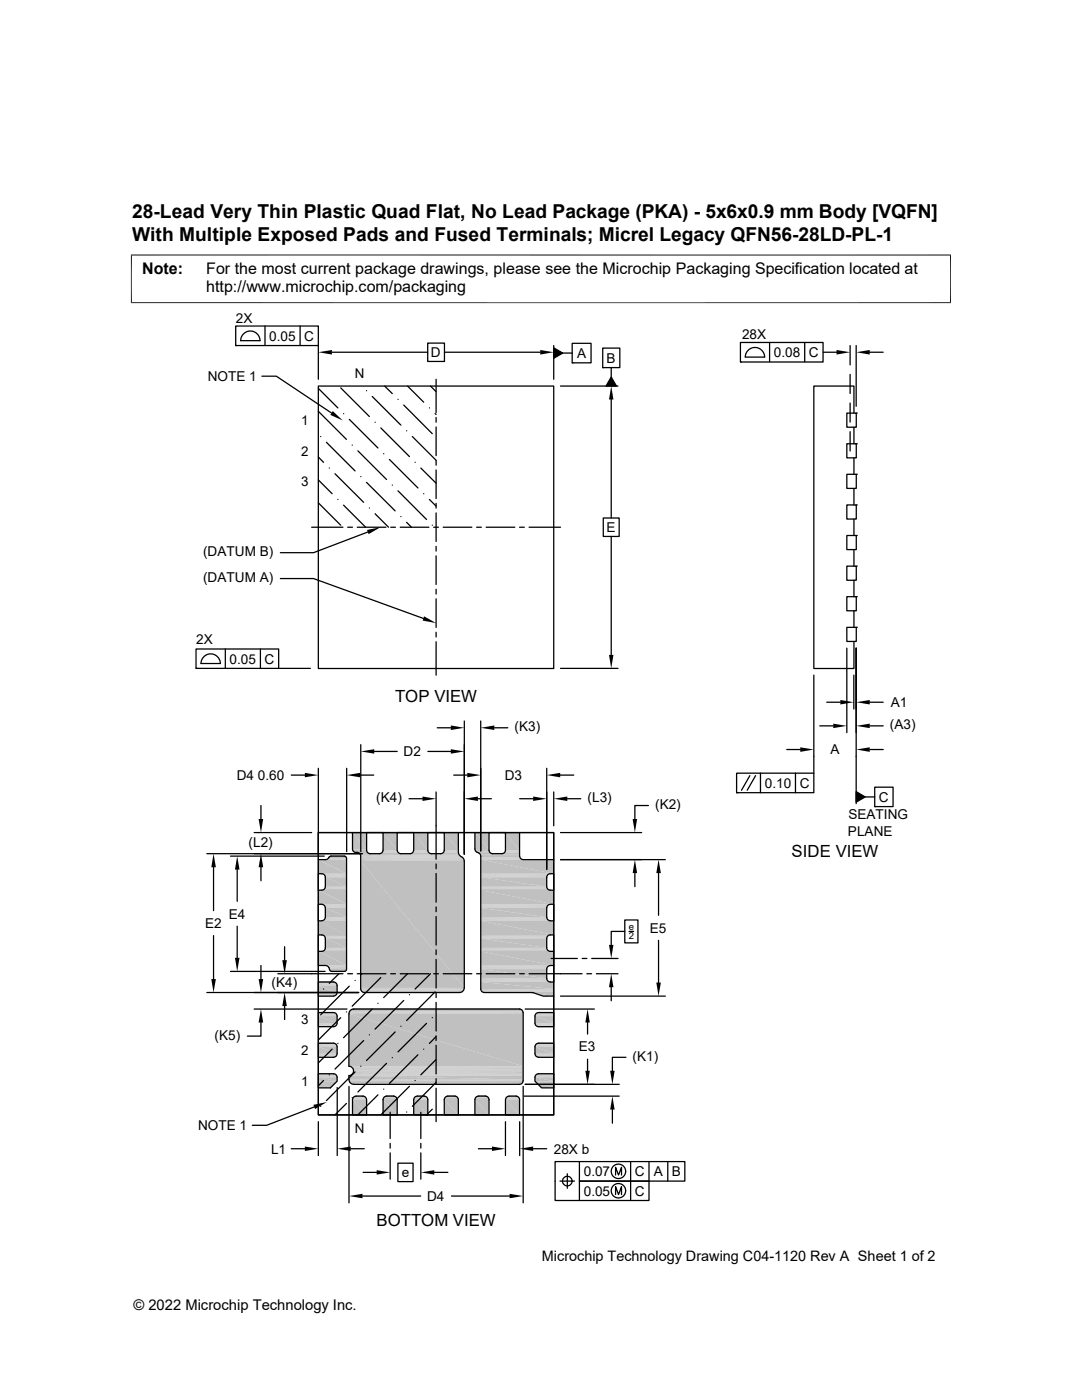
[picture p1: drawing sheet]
<svg xmlns="http://www.w3.org/2000/svg" width="216mm" height="279mm" viewBox="0 0 216 279" stroke-linecap="round" stroke-linejoin="round" font-family="sans-serif">
<g fill="none" stroke="#000" stroke-width=".25">
<path d="M63.5 77.5l3.9 3.9M63.5 77h47v56.4h-47zM68 77.4l5.7 5.7M73.1 78h.1M74.3 79.1l5.7 5.7M76.8 77l1.5 1.5M79.4 79.7h.1M81.3 77l3.2 3.3M85.9 77l1.1 1.2M63.5 82.1l5.6 5.6M63.5 91.2l1.1 1.1M63.5 95.8l2.8 2.7"/>
<path d="M64 87.1h.1M65.1 88.3l5.7 5.7M65.7 93.4h.1M66.8 94.6l5.8 5.6M67.4 99.7h.1M68.6 82.6h.1M69.7 83.7l5.7 5.7M70.3 88.8h.1M71.4 90l5.7 5.7M72 95.1h.1M73.1 96.3l5.7 5.7M74.8 84.3h.1"/>
<path d="M76 85.4l5.7 5.7M76.6 90.6h.1M77.7 91.7l5.7 5.7M78.3 96.8h.1M79.4 98l5.7 5.7M80.6 80.8l5.7 5.8M81.1 86h.1M82.3 87.1l4.7 4.8M82.8 92.3h.1M84 93.4l3 3M84.5 98.5h.1M85.7 81.4h.1"/>
<path d="M85.7 99.7l1.3 1.3M86.8 82.6l.2 .1M169 82.4h1.9v2.9h-1.9zM169 88.6h1.9v2.8h-1.9zM169 94.7h1.9v2.8h-1.9zM170.4 82.4v-5.4h-8v56.4h8v-5.4M170.4 85.3v3.3M170.4 91.4v3.3M170.4 97.5v3.3M170.9 82.4h.1M170.9 88.6h.1M170.9 94.7h.1"/>
<path d="M63.5 100.4l4.5 4.4M68.6 100.8l4.4 4.4M73.7 101.4h.1M74.8 102.5l2.7 2.7M80 103.1h.1M81.1 104.2l1 1M86.3 104.8h.1M169 100.8h1.9v2.8h-1.9zM169 106.9h1.9v2.8h-1.9zM169 113h1.9v2.8h-1.9zM169 119.1h1.9v2.8h-1.9zM170.4 103.6v3.3"/>
<path d="M170.4 109.7v3.3M170.4 115.8v3.3M170.9 100.8h.1M170.9 106.9h.1M170.9 113h.1M170.9 119.1h.1M169 125.2h1.9v2.8h-1.9zM170.4 121.9v3.3M170.9 125.2h.1"/>
</g>
<g fill="#c0c0c0">
<path d="M94.8 166.2l2.8 3.2h-2.8z"/>
<path d="M94.8 166.2h2.8v3.2z"/>
<path d="M70.3 166.2l2.9 3.2h-2.9z"/>
<path d="M70.3 166.2h2.9v3.2z"/>
</g>
<path d="M70.3 169.5h2.9M94.8 169.5h2.8M94.8 169.6h2.8" fill="none" stroke="#c0c0c0" stroke-width=".2"/>
<g fill="#c0c0c0">
<path d="M100.9 166.2l2.8 3.5h-2.8z"/>
<path d="M100.9 166.2h2.8v3.5z"/>
</g>
<path d="M94.8 169.7h2.8" fill="none" stroke="#c0c0c0" stroke-width=".2"/>
<g fill="#c0c0c0">
<path d="M88.6 166.2l2.9 3.5h-2.9z"/>
<path d="M88.6 166.2h2.9v3.5z"/>
<path d="M82.5 166.2l2.9 3.5h-2.9z"/>
<path d="M82.5 166.2h2.9v3.5z"/>
<path d="M76.4 166.2l2.8 3.5h-2.8z"/>
<path d="M76.4 166.2h2.8v3.5z"/>
</g>
<g fill="none" stroke="#c0c0c0" stroke-width=".2">
<path d="M70.3 169.6h2.9M70.4 169.7h2.8M70.4 169.8h2.8M70.4 169.9h2.8M70.5 169.9l2.7 .1M70.6 170l2.7 .1M70.8 170.1h2.5M76.3 170.1h3.1M76.3 170h3.1M76.4 169.9h2.9M76.4 169.8h2.9M76.4 169.7h2.9"/>
<path d="M82.4 170h3M82.5 169.9h2.9M82.5 169.7h2.9M88.5 170.1h3M88.5 170h3M88.6 169.9h2.9M88.6 169.7h2.9M94.8 169.7h2.8M94.8 169.8h2.8M94.9 169.9h2.7M95 170h2.6M95 170h2.7"/>
<path d="M95.1 170.1h2.6M95.2 170.1h2.5M100.8 170h2.9M100.8 169.9h2.9M100.9 169.7h2.8"/>
</g>
<g fill="#c0c0c0">
<path d="M70.9 170.1h.3z"/>
<path d="M70.9 170.1h.4z"/>
<path d="M70.9 170.1h.2z"/>
</g>
<path d="M76.3 170.1h3.1M82.4 170.1h3.1M100.7 170.1h3" fill="none" stroke="#c0c0c0" stroke-width=".2"/>
<path d="M71.3 170.1h2" fill="none" stroke="#c0c0c0" stroke-width=".2"/>
<path d="M70.9 170.1h.2z" fill="#c0c0c0"/>
<path d="M76.2 170.2h3.3M88.4 170.1h3.1M95.2 170.1h2.6" fill="none" stroke="#c0c0c0" stroke-width=".2"/>
<g fill="#c0c0c0">
<path d="M71.4 170.1l2 .1z"/>
<path d="M71.5 170.2h1.9z"/>
</g>
<path d="M76.2 170.2h3.3M82.3 170.2h3.3M95.4 170.2h2.4M100.6 170.2h3.1" fill="none" stroke="#c0c0c0" stroke-width=".2"/>
<path d="M71.5 170.2h1.9z" fill="#c0c0c0"/>
<path d="M76.1 170.2h3.5M88.3 170.3h3.2M88.3 170.2h3.2M95.5 170.2l2.4 .1" fill="none" stroke="#c0c0c0" stroke-width=".2"/>
<path d="M71.7 170.2l1.8 .1z" fill="#c0c0c0"/>
<path d="M76 170.3h3.7M76.1 170.3h3.5M82.2 170.3h3.5M88.2 170.3h3.3M95.6 170.3h2.4M100.5 170.3h3.2" fill="none" stroke="#c0c0c0" stroke-width=".2"/>
<path d="M71.7 170.3h1.9z" fill="#c0c0c0"/>
<path d="M95.7 170.3h2.3" fill="none" stroke="#c0c0c0" stroke-width=".2"/>
<path d="M71.8 170.3h1.8z" fill="#c0c0c0"/>
<path d="M75.9 170.3h3.9M76 170.3h3.7M82.1 170.3h3.7M88.1 170.3h3.4M95.7 170.3h2.4M100.4 170.3h3.3" fill="none" stroke="#c0c0c0" stroke-width=".2"/>
<path d="M71.8 170.3l1.9 .1z" fill="#c0c0c0"/>
<g fill="none" stroke="#c0c0c0" stroke-width=".2">
<path d="M65 171.5h4.2M65.1 171.5h4.1M65.2 171.5h4M65.3 171.4h3.9M65.4 171.3h3.8M65.5 171.3h3.7M65.6 171.2h3.6M65.6 171.1h3.5M65.7 171h3.4M65.7 171h3.3M68.9 170.9h-3M68.9 170.9h-3.1"/>
<path d="M71.8 170.4h2.1M71.8 170.4h19.7M71.9 170.5h19.7M71.9 170.6h19.7M71.9 170.6h19.8M72 170.7h19.7M72 170.7h19.8M72 170.8h19.8M72 170.8h19.9M72 170.9h20.1M72 171h20.2M72 171.1h20.3"/>
<path d="M72 171.2h20.4M72 171.3h20.5M72 171.4h20.6M72 171.6h20.6M72 171.7h20.6M75.7 170.4h4.3M81.8 170.4h4.3M87.9 170.4h3.6M95.7 170.4h2.6M95.7 170.4h8M95.8 170.5h7.9M95.8 170.6h7.9"/>
<path d="M95.9 170.7h7.8M95.9 170.8h7.8M95.9 170.9h7.8M95.9 171h7.8M95.9 171.1h7.9M95.9 171.2h7.9M95.9 171.3h8M95.9 171.4h8.1M95.9 171.5h8.4M95.9 171.5h8.5M100.2 170.4h3.5"/>
</g>
<g fill="#c0c0c0">
<path d="M95.9 171.6l14.6 2.8h-14.6z"/>
<path d="M95.9 171.6h14.6v2.8z"/>
<path d="M63.5 171.6l5.7 2.8h-5.7z"/>
<path d="M63.5 171.6h5.7v2.8z"/>
</g>
<g fill="none" stroke="#c0c0c0" stroke-width=".2">
<path d="M64.2 174.4h5M64.5 174.4h4.7M64.6 174.5h4.6M64.7 174.6h4.5M64.8 174.7h4.4M64.8 174.8h4.4M64.9 174.9h4.3M64.9 175h4.3M95.9 174.4h13.7M95.9 174.5h13.5M95.9 174.6h13.4M95.9 174.7h13.3"/>
<path d="M95.9 174.8h13.3M95.9 174.9h13.2M95.9 175h13.2M109.8 174.4h-13.9"/>
</g>
<g fill="#c0c0c0">
<path d="M95.9 175.1l13.2 1.9h-13.2z"/>
<path d="M95.9 175.1h13.2v1.9z"/>
<path d="M64.9 175.1l4.3 1.9h-4.3z"/>
<path d="M64.9 175.1h4.3v1.9z"/>
</g>
<g fill="none" stroke="#c0c0c0" stroke-width=".2">
<path d="M64.5 177.6h4.7M64.6 177.5h4.6M64.7 177.5h4.5M64.8 177.4h4.4M64.8 177.2h4.4M64.9 177.1h4.3M64.9 177h4.3M69.2 177.6l-5 .1M95.9 177h13.2M95.9 177.1h13.2M95.9 177.2h13.3M95.9 177.4h13.3"/>
<path d="M95.9 177.5h13.4M95.9 177.5h13.5M95.9 177.6h13.7M95.9 177.6l13.9 .1"/>
</g>
<g fill="#c0c0c0">
<path d="M95.9 177.7l14.6 2.8h-14.6z"/>
<path d="M95.9 177.7h14.6v2.8z"/>
<path d="M63.5 177.7l5.7 2.8h-5.7z"/>
<path d="M63.5 177.7h5.7v2.8z"/>
</g>
<g fill="none" stroke="#c0c0c0" stroke-width=".2">
<path d="M64.2 180.5h5M64.5 180.5h4.7M64.6 180.6h4.6M64.7 180.7h4.5M64.8 180.8h4.4M64.8 180.9h4.4M64.9 181h4.3M64.9 181.1h4.3M95.9 180.5h13.7M95.9 180.6h13.5M95.9 180.7h13.4M95.9 180.8h13.3"/>
<path d="M95.9 180.9h13.3M95.9 181h13.2M95.9 181.1h13.2M109.8 180.5h-13.9"/>
</g>
<g fill="#c0c0c0">
<path d="M95.9 181.2l13.2 1.8h-13.2z"/>
<path d="M95.9 181.2h13.2v1.8z"/>
<path d="M64.9 181.2l4.3 1.8h-4.3z"/>
<path d="M64.9 181.2h4.3v1.8z"/>
</g>
<g fill="none" stroke="#c0c0c0" stroke-width=".2">
<path d="M64.2 183.8h5M64.3 183.7h4.9M64.5 183.7h4.7M64.6 183.6h4.6M64.7 183.6h4.5M64.8 183.5h4.4M64.8 183.4h4.4M64.9 183.2h4.3M64.9 183.1h4.3M95.9 183.1h13.2M95.9 183.2h13.2M95.9 183.4h13.3"/>
<path d="M95.9 183.5h13.3M95.9 183.6h13.4M95.9 183.6h13.5M95.9 183.7h13.7M95.9 183.7h13.8M95.9 183.8h13.9"/>
</g>
<g fill="#c0c0c0">
<path d="M95.9 183.8l14.6 2.8h-14.6z"/>
<path d="M95.9 183.8h14.6v2.8z"/>
<path d="M63.5 183.8l5.7 2.8h-5.7z"/>
<path d="M63.5 183.8h5.7v2.8z"/>
</g>
<g fill="none" stroke="#c0c0c0" stroke-width=".2">
<path d="M64.2 186.6h5M64.3 186.6h4.9M64.5 186.6h4.7M64.6 186.7h4.6M64.7 186.8h4.5M64.8 186.9h4.4M64.8 187h4.4M64.9 187.1h4.3M64.9 187.2h4.3M95.9 186.6h13.9M95.9 186.6h13.8M95.9 186.6h13.7"/>
<path d="M95.9 186.7h13.5M95.9 186.8h13.4M95.9 186.9h13.3M95.9 187h13.3M95.9 187.1h13.2M95.9 187.2h13.2"/>
</g>
<g fill="#c0c0c0">
<path d="M95.9 187.3l13.2 1.9h-13.2z"/>
<path d="M95.9 187.3h13.2v1.9z"/>
<path d="M64.9 187.3l4.3 1.9h-4.3z"/>
<path d="M64.9 187.3h4.3v1.9z"/>
</g>
<g fill="none" stroke="#c0c0c0" stroke-width=".2">
<path d="M64.5 189.8h4.7M64.6 189.7h4.6M64.7 189.7h4.5M64.8 189.6h4.4M64.8 189.5h4.4M64.9 189.3h4.3M64.9 189.2h4.3M69.2 189.8l-5 .1M95.9 189.2h13.2M95.9 189.3h13.2M95.9 189.5h13.3M95.9 189.6h13.3"/>
<path d="M95.9 189.7h13.4M95.9 189.7h13.5M95.9 189.8h13.7M95.9 189.8l13.9 .1"/>
</g>
<g fill="#c0c0c0">
<path d="M95.9 189.9l14.6 2.8h-14.6z"/>
<path d="M95.9 189.9h14.6v2.8z"/>
<path d="M63.5 189.9l5.7 2.8h-5.7z"/>
<path d="M63.5 189.9h5.7v2.8z"/>
</g>
<g fill="none" stroke="#c0c0c0" stroke-width=".2">
<path d="M65 192.7h4.2M65.2 192.8h4M65.3 192.8h3.9M65.4 192.9h3.8M65.5 193h3.7M65.7 193.3h3.5M65.7 193.4h3.5M65.7 193.5h3.5M65.8 193.5h3.3M65.8 193.6h3.3M65.8 193.7h3.2M65.9 193.8h3.1"/>
<path d="M66 193.8h2.9M69.1 193.6l-3.3 .1M95.9 192.8h13.7M95.9 192.8h13.5M95.9 192.9h13.4M95.9 193h13.3M95.9 193.1h13.3M95.9 193.2h13.2M95.9 193.3h13.2M109.8 192.7h-13.9"/>
</g>
<path d="M65.6 193.2h3.6" fill="none" stroke="#c0c0c0" stroke-width=".21"/>
<g fill="#c0c0c0">
<path d="M95.9 193.4l13.2 1.9h-13.2z"/>
<path d="M95.9 193.4h13.2v1.9z"/>
</g>
<g fill="none" stroke="#c0c0c0" stroke-width=".2">
<path d="M63.5 196h3.3M63.5 196h3.4M63.5 196.1h3.5M63.5 196.2h3.6M63.5 196.3h3.7M63.5 196.4h3.7M63.5 196.5h3.8M63.5 196.6h3.8M95.9 195.3h13.2M95.9 195.5h13.2M95.9 195.6h13.3M95.9 195.7h13.3"/>
<path d="M95.9 195.8h13.4M95.9 195.8h13.5M95.9 195.9h13.7M95.9 196h13.8M95.9 196h13.9"/>
</g>
<g fill="#c0c0c0">
<path d="M72 171.8l20.6 25.3h-20.6z"/>
<path d="M72 171.8h20.6v25.3z"/>
</g>
<path d="M72 197.2h20.6" fill="none" stroke="#c0c0c0" stroke-width=".2"/>
<g fill="#c0c0c0">
<path d="M95.9 196l14.6 1.4h-14.6z"/>
<path d="M95.9 196h14.6v1.4z"/>
</g>
<g fill="none" stroke="#c0c0c0" stroke-width=".2">
<path d="M72 197.3h20.6M72 197.4h20.6M72 197.5h20.6M72 197.6h20.6M72 197.6h20.5M72 197.7h20.5M72.1 197.8h20.3M72.2 197.9h20.1M72.5 198.1h19.4M92 198l-19.6 .1M92.2 198h-19.9M95.9 197.4h14.6"/>
<path d="M95.9 197.6h14.6M96 197.7h14.5M96 197.8h14.5M96.1 197.9h14.4M96.2 198h14.3M96.3 198h14.2M96.4 198.1h14.1M96.5 198.1h14"/>
</g>
<g fill="#c0c0c0">
<path d="M63.5 196.7l3.8 1.4h-3.8z"/>
<path d="M63.5 196.7h3.8v1.4z"/>
</g>
<path d="M63.5 198.1h3.8M63.5 198.3h3.8M63.5 198.4h3.7M63.5 198.5h3.7M63.5 198.6h3.6M63.5 198.7h3.5M63.5 198.7h3.4M63.5 198.8h3.3" fill="none" stroke="#c0c0c0" stroke-width=".2"/>
<g fill="#c0c0c0">
<path d="M106.3 198.1l4.2 .7h-2.1z"/>
<path d="M106.3 198.1h4.2v.7z"/>
</g>
<g fill="none" stroke="#c0c0c0" stroke-width=".2">
<path d="M63.5 198.8h3.2M63.5 202.1h3.2M63.5 202.1h3.3M63.5 202.2h3.5M63.5 202.2h3.6M63.5 202.3h3.7M63.5 202.5h3.7M63.5 202.6h3.8M63.5 202.7h3.8M69.6 202.2h34.8M69.6 202.1h34.8M69.7 202h34.7"/>
<path d="M69.7 201.9h34.7M69.7 201.8h34.7M69.8 201.8h34.5M69.8 201.7h34.5M69.9 201.6h34.4M70 201.6h34.2M70 201.5h34.2M70.1 201.5h34M70.3 201.4h33.6M106.7 202.7h3.8M106.7 202.6h3.8M106.8 202.5h3.7"/>
<path d="M106.8 202.3h3.7M106.9 202.2h3.6M107 202.2h3.5M107.2 202.1h3.3M107.3 202.1h3.2"/>
</g>
<g fill="#c0c0c0">
<path d="M106.7 202.8l3.8 1.4h-3.8z"/>
<path d="M106.7 202.8h3.8v1.4z"/>
<path d="M63.5 202.8l3.8 1.4h-3.8z"/>
<path d="M63.5 202.8h3.8v1.4z"/>
</g>
<g fill="none" stroke="#c0c0c0" stroke-width=".2">
<path d="M63.5 204.3h3.8M63.5 204.4h3.8M63.5 204.5h3.7M63.5 204.6h3.7M63.5 204.7h3.6M63.5 204.8h3.5M63.5 204.8h3.4M63.5 208.2h3.3M63.5 208.3h3.5M63.5 208.3h3.6M63.5 208.4h3.7M63.5 208.6h3.7"/>
<path d="M63.5 208.7h3.8M63.5 208.8h3.8M66.8 204.9h-3.3M106.7 204.3h3.8M106.7 204.4h3.8M106.7 208.8h3.8M106.7 208.7h3.8M106.8 208.6h3.7M106.8 204.5h3.7M106.8 208.4h3.7M106.8 204.6h3.7M106.9 204.7h3.6"/>
<path d="M106.9 208.3h3.6M107 208.3h3.5M107 204.8h3.5M107.2 204.9h3.3M107.2 208.2h3.3"/>
</g>
<g fill="#c0c0c0">
<path d="M106.7 208.9l3.8 1.4h-3.8z"/>
<path d="M106.7 208.9h3.8v1.4z"/>
<path d="M63.5 208.9l3.8 1.4h-3.8z"/>
<path d="M63.5 208.9h3.8v1.4z"/>
</g>
<g fill="none" stroke="#c0c0c0" stroke-width=".2">
<path d="M63.5 210.4h3.8M63.5 210.5h3.8M63.5 210.6h3.7M63.5 210.7h3.7M63.5 210.8h3.6M63.5 210.9h3.5M63.5 210.9h3.4M63.5 211h3.3M63.5 211h3.2M106.7 210.4h3.8M106.7 210.5h3.8M106.8 210.6h3.7"/>
<path d="M106.8 210.7h3.7M106.9 210.8h3.6M107 210.9h3.5M107.1 210.9h3.4M107.2 211h3.3M107.3 211h3.2"/>
</g>
<g fill="#c0c0c0">
<path d="M69.6 202.3l34.8 10.5h-34.8z"/>
<path d="M69.6 202.3h34.8v10.5z"/>
</g>
<g fill="none" stroke="#c0c0c0" stroke-width=".2">
<path d="M63.5 214.3h3.2M63.5 214.3h3.3M63.5 214.4h3.5M63.5 214.5h3.6M63.5 214.6h3.7M63.5 214.7h3.7M63.5 214.8h3.8M63.5 214.9h3.8M69.6 212.8h34.8M70 214.6h34.4M70 212.9h34.4M70.1 213h34.3"/>
<path d="M70.1 214.5h34.3M70.3 213.1h34.1M70.3 214.4h34.1M70.4 213.2h34M70.4 214.2h34M70.5 214.1h33.9M70.5 213.4h33.9M70.5 213.9h33.9M70.5 213.6h33.9M70.6 213.7h33.8M104.4 214.6l-34.8 .1M106.7 214.9h3.8"/>
<path d="M106.7 214.8h3.8M106.8 214.7h3.7M106.8 214.6h3.7M106.9 214.5h3.6M107 214.4h3.5M107.2 214.3h3.3M107.3 214.3h3.2"/>
</g>
<g fill="#c0c0c0">
<path d="M69.6 214.7l34.8 .8h-34.8z"/>
<path d="M69.6 214.7h34.8v.8z"/>
</g>
<path d="M69.6 215.5h34.8M69.6 215.7h34.8" fill="none" stroke="#c0c0c0" stroke-width=".2"/>
<g fill="#c0c0c0">
<path d="M106.7 215l3.8 .8h-3.8z"/>
<path d="M106.7 215h3.8v.8z"/>
<path d="M63.5 215l3.8 .8h-3.8z"/>
<path d="M63.5 215h3.8v.8z"/>
</g>
<path d="M69.7 215.8h34.7M69.7 215.9h34.7M69.7 216h34.7M69.8 216.1h34.5M69.9 216.2h34.3M70 216.2h34.2M70 216.3h34.1M70.1 216.3h34M70.3 216.4h33.6" fill="none" stroke="#c0c0c0" stroke-width=".2"/>
<g fill="#c0c0c0">
<path d="M106.7 215.8l3.8 1.3h-2.4z"/>
<path d="M106.7 215.8h3.8v1.3z"/>
<path d="M63.5 215.8l2.4 1.3h-2.4z"/>
<path d="M63.5 215.8h3.8l-1.4 1.3z"/>
<path d="M101.5 218.8h1.6z"/>
<path d="M101.6 218.8h1.5z"/>
<path d="M95.4 218.8h1.6z"/>
<path d="M95.5 218.8h1.5z"/>
<path d="M89.2 218.8h1.7z"/>
<path d="M89.3 218.8h1.6z"/>
<path d="M83.1 218.8h1.7z"/>
<path d="M83.2 218.8h1.6z"/>
<path d="M77 218.8h1.7z"/>
<path d="M77.1 218.8h1.6z"/>
<path d="M70.9 218.8h1.7z"/>
<path d="M71 218.8h1.6z"/>
<path d="M95.3 218.8h1.7z"/>
<path d="M101.3 218.8h1.9z"/>
<path d="M101.5 218.8h1.7z"/>
<path d="M95.2 218.8h1.9z"/>
<path d="M95.3 218.8h1.8z"/>
<path d="M89.1 218.8h1.9z"/>
<path d="M89.2 218.8h1.8z"/>
<path d="M83 218.8h1.9z"/>
<path d="M83.1 218.8h1.8z"/>
<path d="M76.9 218.8h1.9z"/>
<path d="M77 218.8h1.8z"/>
<path d="M70.8 218.8h1.9z"/>
<path d="M70.9 218.8h1.8z"/>
</g>
<path d="M82.9 218.8h2.1M89 218.8h2.1M95.1 218.8h2.1M101.2 218.8h2.1" fill="none" stroke="#c0c0c0" stroke-width=".2"/>
<path d="M83 218.8h2z" fill="#c0c0c0"/>
<path d="M70.7 218.8h2.1M76.8 218.8h2.1" fill="none" stroke="#c0c0c0" stroke-width=".2"/>
<path d="M70.8 218.8h2z" fill="#c0c0c0"/>
<g fill="none" stroke="#c0c0c0" stroke-width=".2">
<path d="M70.3 219.3h2.8M70.3 219.4h2.9M70.4 219.2h2.7M70.4 219.1h2.6M70.5 219h2.5M70.6 218.9h2.3M76.4 219.4h2.8M76.5 219.3h2.7M76.5 219.2h2.7M76.5 219.1h2.7M76.6 219h2.5M76.6 218.9h2.4"/>
<path d="M76.7 218.9h2.3M76.8 218.9h2.1M82.5 219.3h2.8M82.5 219.4h2.9M82.6 219.2h2.7M82.6 219.1h2.7M82.7 219h2.5M82.8 218.9h2.3M88.6 219.4h2.9M88.7 219.3h2.8M88.7 219.2h2.7M88.7 219.1h2.7"/>
<path d="M88.8 219.1h2.6M88.8 219h2.6M88.8 219h2.5M88.9 218.9h2.3M89 218.9h2.1M94.8 219.3h2.8M94.8 219.4h2.8M94.8 219.1h2.7M94.8 219.2h2.7M94.9 219h2.6M94.9 219h2.5M95 218.9h2.4"/>
<path d="M95 218.9h2.3M95.1 218.9h2.2M100.9 219.4h2.8M100.9 219.3h2.8M100.9 219.2h2.7M101 219.1h2.6M101 219h2.5M101.1 218.9h2.3"/>
</g>
<g fill="#c0c0c0">
<path d="M100.9 219.5l2.8 3h-2.8z"/>
<path d="M100.9 219.5h2.8v3z"/>
<path d="M94.8 219.5l2.8 3h-2.8z"/>
<path d="M94.8 219.5h2.8v3z"/>
<path d="M88.6 219.5l2.9 3h-2.9z"/>
<path d="M88.6 219.5h2.9v3z"/>
<path d="M82.5 219.5l2.9 3h-2.9z"/>
<path d="M82.5 219.5h2.9v3z"/>
<path d="M76.4 219.5l2.8 3h-2.8z"/>
<path d="M76.4 219.5h2.8v3z"/>
<path d="M70.3 219.5l2.9 3h-2.9z"/>
<path d="M70.3 219.5h2.9v3z"/>
</g>
<g fill="none" stroke="#000" stroke-width=".25">
<path d="M47 65.1h16.5v3.9h-16.5zM47 69h.1M48 68h3.9a1.93 1.93 0 0 0-1.9-1.9 1.93 1.93 0 0 0-2 1.9M52.3 75.1h2.8l11 7.3M52.9 65.1v3.9M59.9 65.1v3.9M63.5 69v6.7M66.2 70.3h19.1M85.3 68.5h3.4v3.6h-3.4zM87 75.7v6.7M88.7 70.3h19.1M110.5 69.4l1.8 1.1-1.8 1z"/>
<path d="M110.5 69v6.7M111.8 77h11.5M112.3 70.5h1.9M114.2 68.5h3.7v3.9h-3.7zM114.2 72.4h.1M120.3 69.5h3.4v3.9h-3.4zM120.3 73.4h.1M122 75.2l1 1.8h-2.1zM122 73.4v1.8M122 79.7v23.7M147.7 68.3h16.5v3.9h-16.5zM147.7 72.2h.1"/>
<path d="M152.6 71.3a1.93 1.93 0 0 0-2-2 1.93 1.93 0 0 0-1.9 2h3.9M153.6 68.3v3.9M160.6 68.3v3.9M164.2 70.3h2.7M169.6 69v3.8M169.6 74.7v3.8M170.8 69v12.1M173.5 70.3h2.7M87 83.3v1M87 85.2v5.7M87 91.9v.9M87 93.8v5.7"/>
<path d="M169.6 80.4v3.8M169.6 86.1v3.9M55.9 115.5h6.7l21.9 7.9M62.2 105.2h6.2M69.4 105.2h.9M71.3 105.2h5.7M73.4 106.2l-10.8 4.1h-6.7M78 105.2h.9M79.9 105.2h5.7M86.5 105.2h1M87 100.5v.9M87 102.4v5.7"/>
<path d="M87 109v1M87 110.9v5.7M87 117.6v1M87 119.5v5.7M88.4 105.2h5.7M95.1 105.2h1M97 105.2h5.7M103.7 105.2h.9M105.6 105.2h6.2M120.4 103.4h3.1v3.7h-3.1zM122 107.1v23.6M39.1 129.5h16.5v3.9h-16.5z"/>
<path d="M39.1 133.4h.1M44 132.4a1.93 1.93 0 0 0-2-1.9 1.93 1.93 0 0 0-1.9 1.9h3.9M45 129.5v3.9M52 129.5v3.9M55.6 133.4h6.3M87 126.2v.9M87 128.1v6.6M111.8 133.4h11.5M162.4 134.7v19.6M169 129.3v16.9M170.4 134.7v6.8M170.8 129.3v31.1"/>
<path d="M58.1 154.7h2.7M63.5 153.3v16.9M69.2 153.3v16.7M71.9 154.7h2.7M72 148.6v21.4M74.7 150h4.5M81.6 159.4h2.7M85.4 150h4.6M87 158.1v13.4M87.2 145.2h2.8M90.5 154.7h2.7M92.6 143.9v26.6"/>
<path d="M95.4 159.4h2.6M95.9 143.9v25.9M98.6 145.2h2.7M103.7 159.4h2.7M109.1 153.3v20.2M110.5 158.1v6.7M111.8 154.7h2.7M113.2 159.4h2.7M147 154.3h15.4v3.9h-15.4zM147 158.2h.1M149.6 154.8l-1.6 2.9M150.8 154.8l-1.7 2.9"/>
<path d="M151.7 154.3v3.9M157 149.6h2.7M158.7 154.3v3.9M163.6 144.9h2.7M165 140.1h2.7M170.8 158l1.8 1-1.8 1.1zM172.6 159h1.9M173.5 140.1h2.7M173.5 144.9h2.7M173.5 149.6h2.7M174.5 157.1h3.7v3.9h-3.7zM41.3 170.4h31"/>
<path d="M42.6 173.1v8.6M46 170.9h18.7M47.3 173.5v6.4M50.7 166.2h11.5M52.1 160.8v2.6M52.1 173.1v2.7M63.5 174.4h.7a.72 .72 0 0 1 .7 .7v1.9a.72 .72 0 0 1-.7 .7h-.7zM63.5 166.2h47v56.3h-47zM65.6 171.2l-.4 .3-1.7 .1M65.6 171.1v.1M65.6 171.1l.4-.2h2.7l.3 .1 .2 .3v22.1l-.2 .3-.3 .2h-2.5a.84 .84 0 0 1-.6-.8l-.4-.4h-1.7v-2.8M70.3 166.2v3.2a.73 .73 0 0 0 .8 .7"/>
<path d="M73.2 166.2h3.2v3.5a.72 .72 0 0 1-.7 .7h-1.8a.72 .72 0 0 1-.7-.7zM82.5 169.7v-3.5h-3.3l.1 3.5a.72 .72 0 0 0 .7 .7h1.8a.72 .72 0 0 0 .7-.7M85.4 166.2h3.2v3.5a.72 .72 0 0 1-.7 .7h-1.8a.72 .72 0 0 1-.7-.7zM87 172.4v1M87 174.3v5.7M91.5 166.2v3.9M91.5 170.1a1.32 1.32 0 0 0 .9 1.1l.2 .6v25.3a.98 .98 0 0 1-.9 1h-19a.72 .72 0 0 1-.7-.7v-26.6a.73 .73 0 0 0-.8-.7M94.8 166.2v3.2a1.05 1.05 0 0 0 .9 .9l.2 .6v26.5a.72 .72 0 0 0 .7 .7h9.7l2.1 .7h2.1M97.6 166.2h3.3v3.5a.72 .72 0 0 1-.7 .7h-1.9a.72 .72 0 0 1-.7-.7zM103.7 166.2v4.7M103.7 170.9a.72 .72 0 0 0 .7 .7h6.1M109.3 174.6l.4-.2h.8v3.3h-.7a.72 .72 0 0 1-.7-.7v-1.9z"/>
<path d="M111.8 171.6h21M111.8 166.2h16.2M126.7 174.2v2.8M129.4 160.8h-2.7v2.6M131.4 174.2v8.5M174.5 161h.1M41.3 198.1h30.3M42.6 186.7v8.7M46 193.9h18.9M47.3 184.8v6.4M52.1 192.7v2.7M55.4 194.3h13"/>
<path d="M56.8 188.9v2.7M63.5 186.6h.7a.72 .72 0 0 1 .7 .7v1.9a.72 .72 0 0 1-.7 .7h-.7zM63.5 196h3.1a.72 .72 0 0 1 .7 .7v1.4a.72 .72 0 0 1-.7 .7h-3.1zM64.2 183.7a.72 .72 0 0 0 .7-.7v-1.8a.72 .72 0 0 0-.7-.7h-.7v3.3h.7M64.6 197.4h.1M67.6 194.3l-1.9 1.9M69.4 194.3h.9M69.7 196.8l-5.7 5.7M70.8 195.7h.1M71.3 194.3h5.7M72.2 194.3l-.2 .2M76 195.1l-5.7 5.7"/>
<path d="M78 194.3h.9M79.9 194.3h5.7M80.6 199.7l-5.8 5.7M81.3 194.3l-4.7 4.8M81.7 198.5h.1M85.9 194.3l-3.1 3.1M86.5 194.3h1M86.8 198l-5.7 5.7M87 181v.9M87 182.9v5.7M87 189.6v.9M87 191.5v5.7"/>
<path d="M87 198.1v1M88.4 194.3h5.7M95.1 194.3h1M97 194.3h5.7M103.7 194.3h.9M109.3 186.8l.4-.2h.8v3.3h-.7a.72 .72 0 0 1-.7-.7v-1.9zM109.8 183.7a.72 .72 0 0 1-.7-.7v-1.8a.72 .72 0 0 1 .7-.7h.7v3.3h-.7M109.8 196a.72 .72 0 0 1-.7-.7v-1.9a.72 .72 0 0 1 .7-.7h.7v3.3h-.7M110 191.3h5.2M110.5 189.9v2.8M111.8 198.8h21M116.1 194.3h-10.5"/>
<path d="M116.2 191.3h.9M117.1 194.3h.9M118.1 191.3h5.2M119 194.3h4.3M122 197v2.7M124.7 183.6h2.6v4.6h-2.6zM124.7 185.9h-2.7v2.7M125.5 185.9h.9M131.4 187.7v8.4M50.7 201.4h18.5M52.1 204.1v2.7h-2.7M56.8 200.8v2.7"/>
<path d="M63.5 214.3h3.1a.72 .72 0 0 1 .7 .7v.8l-1.4 1.3h-2.4zM63.5 208.2h3.1a.72 .72 0 0 1 .7 .7v1.4a.72 .72 0 0 1-.7 .7h-3.1zM63.5 202.1h3.1a.72 .72 0 0 1 .7 .7v1.4a.72 .72 0 0 1-.7 .7h-3.1zM64.6 215.6l-1.1 1.1M65.7 214.5h.1M66.3 209.4l-2.8 2.7M67.3 217v13.6M67.4 208.2h.1M68 203.1l-4.5 4.5M69.1 202h.1M69.6 216.8v23.3M70.3 219.1h.1"/>
<path d="M70.5 219l.5-.2h1.4a.72 .72 0 0 1 .7 .7l.1 3h-2.9v-3zM70.8 213.9l-5.7 5.7M72 212.8h.1M72.6 207.7l-5.8 5.7M73.7 206.5h.1M74.3 201.4l-5.7 5.7M75.4 200.2h.1M75.4 218.5l-4 4M76.6 217.4h.1M76.6 219l.5-.2h1.4a.72 .72 0 0 1 .7 .7v3h-2.8v-3zM77.1 212.2l-5.7 5.7M78.3 211.1h.1"/>
<path d="M78.8 206l-5.7 5.6M80 204.8h.1M81.7 216.8l-5.7 5.7M82.8 219l.4-.2h1.5a.72 .72 0 0 1 .7 .7v3h-2.9v-3zM82.8 215.6h.1M83.4 210.5l-5.7 5.7M84.5 209.4h.1M85.1 204.2l-5.7 5.7M86.3 203.1h.1M87 206.9l-1.3 1.3M87 211.5l-3 3M87 216l-4.7 4.8"/>
<path d="M87 200v5.8M87 206.7v1M87 208.6v5.7M87 215.3v.9M87 217.2v6.7M88.9 219l.4-.2h1.5a.72 .72 0 0 1 .7 .7v3h-2.9v-3zM95 219l.5-.2h1.4a.72 .72 0 0 1 .7 .7v3h-2.8v-3zM101.1 219l.5-.2h1.4a.72 .72 0 0 1 .7 .7v3h-2.8v-3zM104.4 202.1a.72 .72 0 0 0-.7-.7h-33.1a.98 .98 0 0 0-1 .9v10.5a.94 .94 0 0 1 .9 .9 .94 .94 0 0 1-.9 1v.8a.94 .94 0 0 0 1 .9h33.1a.72 .72 0 0 0 .7-.7M104.4 202.1v13.6M104.4 216.8v23.3M104.6 218.8h18.9"/>
<path d="M104.8 216.4h18.7M104.8 201.4h13.8M107 214.5l.4-.2h3.1v2.8h-2.4l-1.4-1.3 .1-.9zM107 208.4l.4-.2h3.1v2.8h-3.1a.77 .77 0 0 1-.7-.7v-1.4zM107 202.3l.4-.2h3.1v2.8h-3.1a.72 .72 0 0 1-.7-.7v-1.4zM117.2 204.1v2.3M117.2 211.4v2.3M124.9 211h-2.7v2.7M58.1 229.3h2.7M62.7 220.9l-9.5 3.7h-2.9M63.5 223.9v6.7M64 220.8h.1"/>
<path d="M69.1 220.2l-2.3 2.3M70 229.3h2.7M72.3 238.7h11.6M72.5 234h2.7M77.9 222v5.2M77.9 228.2v.9M77.9 230.1v5.2M79.4 232.1h3v3.7h-3zM81.1 221.9h.1M84 222v5.2M84 228.2v.9M84 230.1v5.2"/>
<path d="M86.3 221.4l-1.2 1.1M86.7 234h2.7M90.1 238.7h11.6M95.5 229.3h2.7M100.9 223.9v6.7M103.7 223.9v6.7M106.4 229.3h2.7M111.7 235.7h2.9M113.2 234.3v2.9M115.6 231.8v3.9h13.9v3.9h-18.7v-7.8h25.9v3.9h-21.1v3.9M122.2 221.4v2.8M122.8 234.5v-1.5l.6 1.5 .6-1.5v1.5"/>
<path d="M122.8 238.4v-1.6l.6 1.6 .6-1.6v1.6M125.8 231.8v7.8M129.5 231.8v3.9M133.2 231.8v3.9"/>
<circle cx="113.2" cy="235.7" r=".96"/>
<circle cx="123.4" cy="237.6" r="1.44"/>
<circle cx="123.4" cy="233.8" r="1.44"/>
</g>
<g fill="#000">
<path d="M63.5 70.3l2.7-.5v1zM107.8 69.8l2.7 .5-2.7 .5zM110.5 69.4l1.8 1.1-1.8 1zM122 77l.4 2.7h-.9zM122 75.2l1 1.8h-2.1zM166.9 69.8l2.7 .5-2.7 .5zM170.8 70.3l2.7-.5v1zM66.4 82l2 1.9-2.5-1.1zM73.2 105.8l2.7-.6-2.3 1.4zM84.6 123l2.4 1.4-2.7-.6zM121.5 130.7h.9l-.4 2.7zM167.7 139.7l2.7 .4-2.7 .5z"/>
<path d="M170.8 140.1l2.7-.4v.9zM60.8 154.2l2.7 .5-2.7 .4zM69.2 154.7l2.7-.5v.9zM72 150l2.7-.5v.9zM84.3 159l2.7 .4-2.7 .5zM90 144.8l2.6 .4-2.6 .5zM90 149.5l2.6 .5-2.6 .4zM93.2 154.2l2.7 .5-2.7 .4zM92.6 159.4l2.8-.4v.9zM95.9 145.2l2.7-.4v.9zM106.4 159l2.7 .4-2.7 .5zM109.1 154.7l2.7-.5v.9z"/>
<path d="M110.5 159.4l2.7-.4v.9zM159.7 149.1l2.7 .5-2.7 .5zM166.3 144.4l2.7 .5-2.7 .4zM170.8 158l1.8 1-1.8 1.1zM170.8 144.9l2.7-.5v.9zM170.8 149.6l2.7-.5v1zM42.6 170.4l.5 2.7h-.9zM47.3 170.9l.5 2.6h-.9zM52.1 170.4l.4 2.7h-.9zM51.6 163.4h.9l-.4 2.8zM126.7 171.6l.4 2.6h-.9zM126.2 163.4h.9l-.4 2.8z"/>
<path d="M131.4 171.6l.5 2.6h-.9zM42.2 195.4h.9l-.5 2.7zM46.9 191.2h.9l-.5 2.7zM51.6 195.4h.9l-.4 2.7zM56.3 191.6h.9l-.4 2.7zM122 194.3l.4 2.7h-.9zM121.5 188.6h.9l-.4 2.7zM131 196.1h.9l-.5 2.7zM52.1 201.4l.4 2.7h-.9zM56.8 198.1l.4 2.7h-.9zM116.8 213.7h.9l-.5 2.7zM117.2 201.4l.5 2.7h-.9z"/>
<path d="M121.8 213.7h.8l-.4 2.7zM60.8 228.8l2.7 .5-2.7 .4zM62.5 220.5l2.7-.6-2.3 1.4zM67.3 229.3l2.7-.5v.9zM69.6 238.7l2.7-.4v.8zM75.2 233.5l2.7 .5-2.7 .4zM84 234l2.7-.5v.9zM98.2 228.8l2.7 .5-2.7 .4zM101.7 238.3l2.7 .4-2.7 .4zM103.7 229.3l2.7-.5v.9zM122.2 218.8l.4 2.6h-.8z"/>
</g>
<path d="M26.1 50.9h163.7M26.2 50.8v9.7M189.7 50.8v9.7M26.1 60.4h163.7" fill="none" stroke="#000" stroke-width=".2"/>
<g font-size="3.8">
<text x="26.4" y="43.5">28-Lead Very Thin Plastic Quad Flat, No Lead Package (PKA) - 5x6x0.9 mm Body [VQFN]</text>
<text x="26.4" y="48.1">With Multiple Exposed Pads and Fused Terminals; Micrel Legacy QFN56-28LD-PL-1</text>
</g>
<g font-size="3.3">
<text x="78.8" y="140.1">TOP VIEW</text>
<text x="158" y="171">SIDE VIEW</text>
<text x="75.1" y="244.6">BOTTOM VIEW</text>
</g>
<g font-size="3.2">
<text x="28.4" y="54.7">Note:</text>
<text x="41.1" y="58.3">http://www.microchip.com/packaging</text>
<text x="41.1" y="54.7">For the most current package drawings, please see the Microchip Packaging Specification located at</text>
</g>
<g font-size="2.9">
<text x="108.1" y="251.7">Microchip Technology Drawing C04-1120 Rev A Sheet 1 of 2</text>
<text x="26.6" y="261.3">© 2022 Microchip Technology Inc.</text>
</g>
<g font-size="2.7">
<text x="47.1" y="64.4">2X</text>
<text x="53.7" y="68">0.05</text>
<text x="60.7" y="68">C</text>
<text x="86" y="71.3">D</text>
<text x="115.1" y="71.4">A</text>
<text x="148.1" y="67.6">28X</text>
<text x="154.4" y="71.3">0.08</text>
<text x="161.4" y="71.3">C</text>
<text x="41.4" y="76.1">NOTE 1</text>
<text x="70.8" y="75.4">N</text>
<text x="121" y="72.4">B</text>
<text x="60.1" y="84.8">1</text>
<text x="60.1" y="90.9">2</text>
<text x="60.1" y="97">3</text>
<text x="121" y="106.2">E</text>
<text x="40.5" y="111">(DATUM B)</text>
<text x="40.5" y="116.2">(DATUM A)</text>
<text x="39.1" y="128.5">2X</text>
<text x="45.8" y="132.4">0.05</text>
<text x="52.8" y="132.4">C</text>
<text x="177.8" y="141.1">A1</text>
<text x="102.7" y="145.9">(K3)</text>
<text x="177.6" y="145.6">(A3)</text>
<text x="47.2" y="155.6">D4 0.60</text>
<text x="80.5" y="150.9">D2</text>
<text x="100.7" y="155.6">D3</text>
<text x="165.7" y="150.6">A</text>
<text x="75.1" y="160.1">(K4)</text>
<text x="117.2" y="160.1">(L3)</text>
<text x="130.7" y="161.4">(K2)</text>
<text x="152.6" y="157.2">0.10</text>
<text x="159.6" y="157.2">C</text>
<text x="175.4" y="160">C</text>
<text x="169.2" y="166.8">PLANE</text>
<text x="169.3" y="163.5">SEATING</text>
<text x="49.6" y="169">(L2)</text>
<text x="40.9" y="185.2">E2</text>
<text x="45.6" y="183.3">E4</text>
<text x="129.7" y="186.1">E5</text>
<text x="54.2" y="196.9">(K4)</text>
<text x="42.8" y="207.5">(K5)</text>
<text x="60.1" y="204.4">3</text>
<text x="115.5" y="209.8">E3</text>
<text x="60.1" y="210.5">2</text>
<text x="126.2" y="211.7">(K1)</text>
<text x="60.1" y="216.6">1</text>
<text x="39.5" y="225.5">NOTE 1</text>
<text x="70.8" y="226">N</text>
<text x="54.1" y="230.2">L1</text>
<text x="110.5" y="230.2">28X b</text>
<text x="80.2" y="234.9">e</text>
<text x="85.2" y="239.7">D4</text>
<text x="116.5" y="234.7">0.07</text>
<text x="116.5" y="238.6">0.05</text>
<text x="126.7" y="234.7">C</text>
<text x="126.7" y="238.6">C</text>
<text x="130.5" y="234.7">A</text>
<text x="134" y="234.7">B</text>
</g>
<g font-size="1.9">
<text x="125.5" y="185.7">e</text>
<text x="125.5" y="187.5">2</text>
</g>
</svg>
